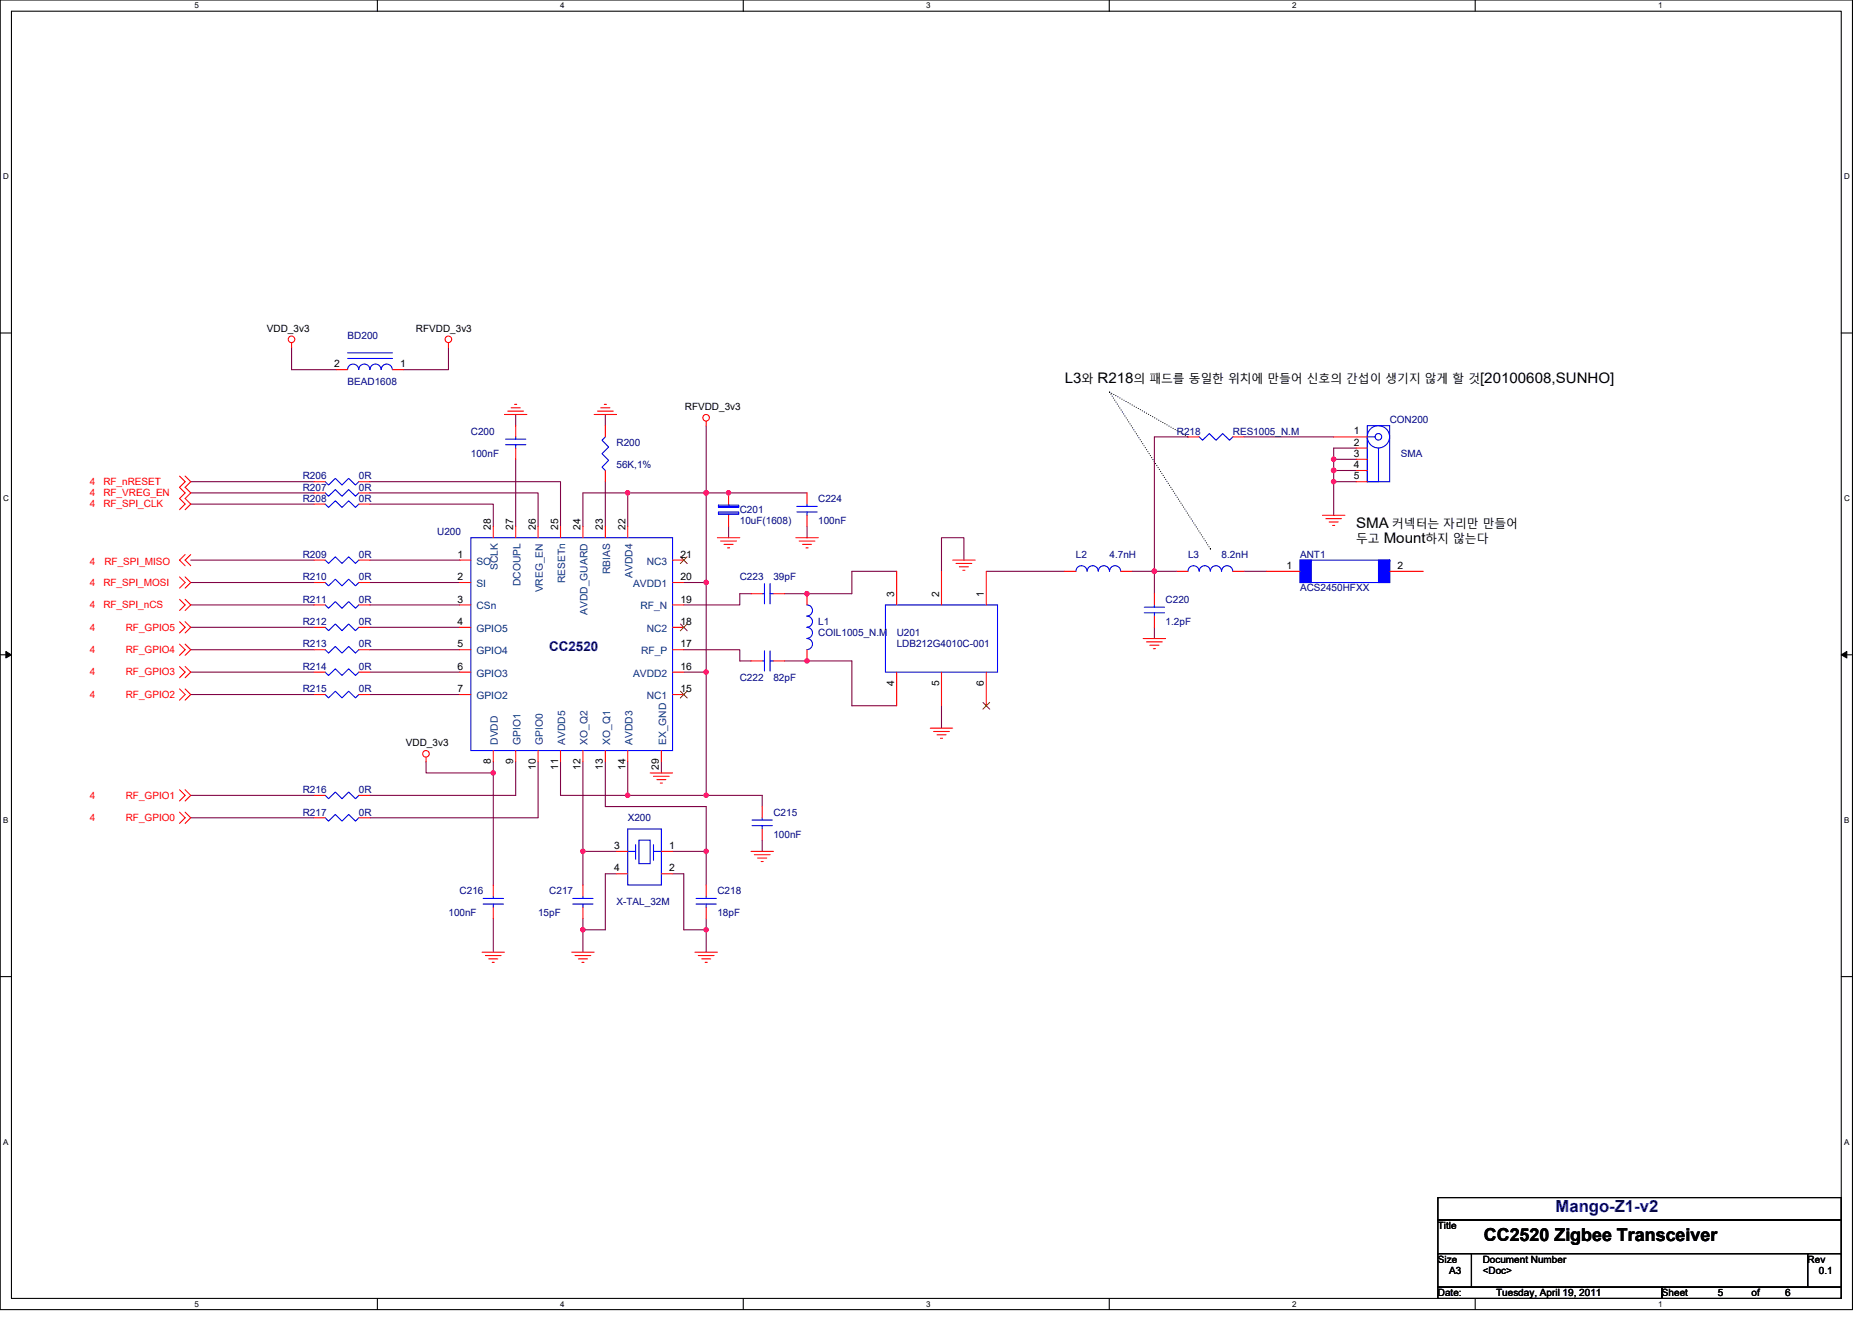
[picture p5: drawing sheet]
<svg xmlns="http://www.w3.org/2000/svg" width="297mm" height="210mm" viewBox="0 0 297 210" stroke-linecap="round" stroke-linejoin="round" font-family="sans-serif">
<path d="M0 0h293.9v207.9h-293.9zM1.8 1.8h290.4v204.3h-290.4z" fill="none" stroke="#000" stroke-width=".17"/>
<g fill="#fff">
<path d="M30.8 .2h.7v1.4h-.7z"/>
<path d="M30.8 206.3h.7v1.4h-.7z"/>
</g>
<path d="M59.9 0v1.8M59.9 206.1v1.8" fill="none" stroke="#000" stroke-width=".17"/>
<g fill="#fff">
<path d="M88.9 .2h.7v1.4h-.7z"/>
<path d="M88.9 206.3h.7v1.4h-.7z"/>
</g>
<path d="M117.9 0v1.8M117.9 206.1v1.8" fill="none" stroke="#000" stroke-width=".17"/>
<g fill="#fff">
<path d="M147 .2h.7v1.4h-.7z"/>
<path d="M147 206.3h.7v1.4h-.7z"/>
</g>
<path d="M176 0v1.8M176 206.1v1.8" fill="none" stroke="#000" stroke-width=".17"/>
<g fill="#fff">
<path d="M205 .2h.7v1.4h-.7z"/>
<path d="M205 206.3h.7v1.4h-.7z"/>
</g>
<path d="M234.1 0v1.8M234.1 206.1v1.8" fill="none" stroke="#000" stroke-width=".17"/>
<g fill="#fff">
<path d="M263.1 .2h.7v1.4h-.7z"/>
<path d="M263.1 206.3h.7v1.4h-.7z"/>
<path d="M.5 27.3h.9v1.4h-.9z"/>
<path d="M292.6 27.3h.9v1.4h-.9z"/>
<path d="M.5 78.4h.9v1.4h-.9z"/>
<path d="M292.6 78.4h.9v1.4h-.9z"/>
</g>
<path d="M0 52.9h1.8M292.2 52.9h1.7" fill="none" stroke="#000" stroke-width=".17"/>
<g fill="#fff">
<path d="M.5 129.5h.8v1.4h-.8z"/>
<path d="M292.6 129.5h.9v1.4h-.9z"/>
</g>
<path d="M0 103.9h1.8M292.2 103.9h1.7" fill="none" stroke="#000" stroke-width=".17"/>
<path d="M.9 103.4l.9 .5-.9 .5zM292.2 103.9l.8-.5v1z" fill="#000" stroke="#000" stroke-width=".16"/>
<g fill="#fff">
<path d="M.5 180.5h.8v1.4h-.8z"/>
<path d="M292.6 180.5h.9v1.4h-.9z"/>
</g>
<path d="M0 155h1.8M292.2 155h1.7M228.2 190.1h64v3.5h-64zM228.2 193.6h64v5.4h-64zM228.2 199h5.3v5.3h-5.3zM233.5 199h53.3v5.3h-53.3zM286.8 199h5.4v5.3h-5.4zM228.2 204.3h35.5v1.8h-35.5zM263.7 204.3h28.5v1.8h-28.5z" fill="none" stroke="#000" stroke-width=".17"/>
<path d="M176.1 62.2l12.4 7.1M176.1 62.2l16 24.9M188.5 69.3h.1M192.1 87.1h.1" fill="none" stroke="#000" stroke-width=".17" stroke-dasharray="0 .3"/>
<g fill="none" stroke="#800040" stroke-width=".17">
<path d="M46.3 55.1v3.6h7.1M71.2 55.1v3.6h-7.2M30.3 76.5h19.5M30.3 78.2h19.5M58.7 76.5h30.2v7.1M58.7 78.2h26.7v5.4M81.8 72.9v10.7M81.8 65.8v1.8M96.1 65.8v1.8M96.1 76.5v7.1M99.6 78.2v5.4M99.6 78.2h12.5"/>
<path d="M99.6 78.2h-7.1v5.4M112.1 78.2v14.3M112.1 67.6v10.6M128.1 78.2h-16M188.5 69.3h-5.3v21.4M197.4 69.3h14.2M211.6 72.9v1.8M211.6 76.5v5.3M211.6 74.7v1.8M211.6 74.7h3.6M211.6 76.5h3.6M211.6 72.9h3.6"/>
<path d="M215.2 71.1h-3.6v1.8M30.3 96h19.5M30.3 99.6h19.5M30.3 80h19.5M30.3 88.9h19.5M30.3 92.5h19.5M58.7 96h14.2M58.7 80h19.6v3.6M58.7 92.5h14.2M58.7 88.9h14.2M58.7 99.6h14.2M108.5 92.5h3.6"/>
<path d="M112.1 92.5v14.2M115.6 83.6v1.7M119.2 94.2h-1.8v1.8h-8.9M128.1 83.6v1.7M142.3 90.7h-7.1v3.5h-10.7M152.9 88.9v-3.6h-3.5v5.4M156.5 90.7h12.4M179.6 90.7h3.6M183.2 90.7h3.5M183.2 90.7v3.5M183.2 99.6v1.7M197.4 90.7h3.6"/>
<path d="M30.3 103.1h19.5M30.3 106.7h19.5M30.3 110.2h19.5M58.7 103.1h14.2M58.7 106.7h14.2M58.7 110.2h14.2M108.5 103.1h8.9v1.8h1.8M108.5 106.7h3.6M112.1 106.7v19.5M124.5 104.9h10.7v7.1h7.1M149.4 112v3.6M30.3 126.2h19.5"/>
<path d="M30.3 129.8h19.5M67.6 120.9v1.8h10.7M78.3 122.7v17.8M78.3 120.9v1.8M81.8 120.9v5.3h-23.1M85.4 120.9v8.9h-26.7M88.9 120.9v5.3h10.7M92.5 120.9v14.2M92.5 135.1h5.3M92.5 135.1v5.4M96.1 120.9v7.1h16v7.1M97.8 138.7h-1.7v8.9h-3.6"/>
<path d="M99.6 120.9v5.3M99.6 126.2h12.5M104.9 120.9v1.8M106.7 135.1h5.4M106.7 138.7h1.8v8.9h3.6M112.1 126.2h8.8v1.8M112.1 135.1v5.4M120.9 133.3v1.8M78.3 145.8v5.3M92.5 145.8v1.8M92.5 147.6v3.5M112.1 147.6v3.5"/>
<path d="M112.1 145.8v1.8"/>
</g>
<g fill="#f0f" stroke="#f0f" stroke-width=".17">
<circle cx="112" cy="92.4" r=".35"/>
<circle cx="112" cy="106.7" r=".35"/>
<circle cx="112" cy="126.2" r=".35"/>
<circle cx="99.6" cy="126.2" r=".35"/>
<circle cx="112" cy="78.2" r=".35"/>
<circle cx="78.3" cy="122.7" r=".35"/>
<circle cx="99.6" cy="78.2" r=".35"/>
<circle cx="211.6" cy="72.9" r=".35"/>
<circle cx="211.6" cy="74.7" r=".35"/>
<circle cx="211.6" cy="76.4" r=".35"/>
<circle cx="115.6" cy="78.2" r=".35"/>
<circle cx="112" cy="135.1" r=".35"/>
<circle cx="112" cy="147.6" r=".35"/>
<circle cx="92.5" cy="147.6" r=".35"/>
<circle cx="92.5" cy="135.1" r=".35"/>
<circle cx="183.2" cy="90.7" r=".35"/>
<circle cx="128" cy="94.2" r=".35"/>
<circle cx="128" cy="104.9" r=".35"/>
</g>
<g fill="none" stroke="#f00" stroke-width=".17">
<path d="M46.3 54.4v.7M53.4 58.7h1.8M62.3 58.7h1.7M71.2 54.4v.7M28.5 75.6l.9 .9-.9 .8 .9 .9-.9 .9 .9 .9-.9 .9M29.4 75.6l.9 .9-.9 .8 .9 .9-.9 .9 .9 .9-.9 .9M49.8 76.5h1.8M49.8 78.2h1.8M56.9 76.5h1.8M56.9 78.2h1.8M80 65.8h3.6M80.6 65.3h2.5"/>
<path d="M81.1 64.7h1.4M81.7 64.2h.3M81.8 67.6v1.7M81.8 71.1v1.8M94.3 65.8h3.5M94.8 65.3h2.5M95.3 64.7h1.5M95.9 64.2h.3M96.1 74.7v1.8M96.1 67.6v1.7M112.1 66.8v.8M115.6 78.2v1.8"/>
<path d="M128.1 78.2v1.8M188.5 69.3h1.8M195.6 69.3h1.8M211.6 69.3h5.4M215.2 71.1h1.8M215.2 72.9h1.8M215.2 74.7h1.8M215.2 76.5h1.8M28.5 98.7l.9 .9-.9 .9M28.5 91.6l.9 .9-.9 .8M28.5 95.1l.9 .9-.9 .9M29.4 88l-.9 .9 .9 .9"/>
<path d="M29.4 98.7l.9 .9-.9 .9M29.4 91.6l.9 .9-.9 .8M29.4 95.1l.9 .9-.9 .9M30.3 88l-.9 .9 .9 .9M49.8 99.6h1.8M49.8 80h1.8M49.8 88.9h1.8M49.8 92.5h1.8M49.8 96h1.8M56.9 99.6h1.8M56.9 80h1.8M56.9 88.9h1.8"/>
<path d="M56.9 92.5h1.8M56.9 96h1.8M72.9 88.9h1.8M72.9 92.5h1.8M72.9 96h1.8M72.9 99.6h1.8M78.3 83.6v1.7M81.8 83.6v1.7M85.4 83.6v1.7M88.9 83.6v1.7M92.5 83.6v1.7M96.1 83.6v1.7"/>
<path d="M99.6 83.6v1.7M106.7 88.9h1.8M106.7 92.5h1.8M106.7 96h1.8M106.7 99.6h1.8M113.8 85.3h3.6M114.4 85.9h2.5M114.9 86.4h1.4M115.4 87h.4M115.6 81.8v1.8M119.2 94.2h1.7M122.7 94.2h1.8"/>
<path d="M126.3 85.3h3.5M126.8 85.9h2.5M127.3 86.4h1.5M127.9 87h.3M128.1 81.8v1.8M128.1 94.2v1.8M142.3 90.7v5.3M149.4 90.7v5.3M151.2 88.9h3.5M151.7 89.4h2.5M152.2 90h1.5M152.8 90.5h.3"/>
<path d="M156.5 90.7v5.3M168.9 90.7h1.8M177.8 90.7h1.8M183.2 94.2v1.8M183.2 97.8v1.8M186.7 90.7h1.8M195.6 90.7h1.8M201 90.7h5.3M209.8 81.8h3.6M210.4 82.3h2.5M210.9 82.8h1.4M211.5 83.4h.3"/>
<path d="M220.5 90.7h5.3M28.5 109.3l.9 .9-.9 .9M28.5 105.8l.9 .9-.9 .9M28.5 102.2l.9 .9-.9 .9M29.4 109.3l.9 .9-.9 .9M29.4 105.8l.9 .9-.9 .9M29.4 102.2l.9 .9-.9 .9M49.8 103.1h1.8M49.8 106.7h1.8M49.8 110.2h1.8M56.9 103.1h1.8M56.9 106.7h1.8"/>
<path d="M56.9 110.2h1.8M72.9 103.1h1.8M72.9 106.7h1.8M72.9 110.2h1.8M78.3 119.1v1.8M81.8 119.1v1.8M85.4 119.1v1.8M88.9 119.1v1.8M92.5 119.1v1.8M96.1 119.1v1.8M99.6 119.1v1.8M104.9 119.1v1.8"/>
<path d="M106.7 103.1h1.8M106.7 106.7h1.8M106.7 110.2h1.8M119.2 104.9h1.7M122.7 104.9h1.8M128.1 103.1v1.8M142.3 106.7v5.3M147.6 115.6h3.6M148.1 116.1h2.5M148.7 116.6h1.4M149.2 117.2h.4M149.4 106.7v5.3"/>
<path d="M156.5 106.7v5.3M181.4 101.3h3.6M181.9 101.9h2.5M182.5 102.4h1.4M183 103h.3M28.5 128.9l.9 .9-.9 .9M28.5 125.3l.9 .9-.9 .9M29.4 128.9l.9 .9-.9 .9M29.4 125.3l.9 .9-.9 .9M49.8 126.2h1.8M49.8 129.8h1.8M56.9 126.2h1.8"/>
<path d="M56.9 129.8h1.8M67.6 120.2v.7M97.8 135.1h1.8M97.8 138.7h1.8M103.2 122.7h3.5M103.7 123.2h2.5M104.2 123.7h1.5M104.8 124.3h.3M104.9 135.1h1.8M104.9 138.7h1.8M119.2 135.1h3.5M119.7 135.7h2.5"/>
<path d="M120.2 136.2h1.5M120.8 136.7h.3M120.9 128v1.8M120.9 131.6v1.8M76.5 151.1h3.5M77 151.7h2.5M77.6 152.2h1.4M78.1 152.7h.3M78.3 140.5v1.7M78.3 144v1.8M90.7 151.1h3.6M91.2 151.7h2.5"/>
<path d="M91.8 152.2h1.4M92.3 152.7h.4M92.5 140.5v1.7M92.5 144v1.8M110.3 151.1h3.5M110.8 151.7h2.5M111.3 152.2h1.5M111.9 152.7h.3M112.1 140.5v1.7M112.1 144v1.8"/>
<circle cx="46.3" cy="53.9" r=".52"/>
<circle cx="71.1" cy="53.9" r=".52"/>
<circle cx="112" cy="66.3" r=".52"/>
<circle cx="67.6" cy="119.6" r=".52"/>
</g>
<g fill="none" stroke="#00f" stroke-width=".17">
<path d="M55.2 58.7a.89 .89 0 0 1 .8-.9 .89 .89 0 0 1 .9 .9 .89 .89 0 0 1 .9-.9 .89 .89 0 0 1 .9 .9 .88 .88 0 0 1 .9-.9 .88 .88 0 0 1 .9 .9M55.2 56h7.1M55.2 56.9h7.1M60.5 58.7a.88 .88 0 0 1 .9-.9 .88 .88 0 0 1 .8 .9M51.6 76.5l.5 .5 1.1-1.1 1.1 1.1 1-1.1 1.1 1.1 .5-.5M51.6 78.2l.5 .6 1.1-1.1 1.1 1.1 1-1.1 1.1 1.1 .5-.6M80.2 70.6h3.2M80.2 69.7h3.2M81.8 69.3v.4M81.8 70.6v.5M96.1 69.3l-.6 .6 1.1 1.1-1.1 1 1.1 1.1-1.1 1 .6 .6M190.3 69.3l.5 .6 1.1-1.1 1.1 1.1 1-1.1 1.1 1.1 .5-.6"/>
<path d="M217 67.6h3.5v8.9h-3.5zM218.2 69.3h-1.2v7.2h1.7v-5.4M51.6 99.6l.5 .5 1.1-1.1 1.1 1.1 1-1.1 1.1 1.1 .5-.5M51.6 80l.5 .5 1.1-1 1.1 1 1-1 1.1 1 .5-.5M51.6 88.9l.5 .5 1.1-1 1.1 1 1-1 1.1 1 .5-.5M51.6 92.5l.5 .5 1.1-1.1 1.1 1.1 1-1.1 1.1 1.1 .5-.5M51.6 96l.5 .5 1.1-1 1.1 1 1-1 1.1 1 .5-.5M74.7 85.3h32v33.8h-32zM114 80.2h3.2v.3h-3.2zM114 81.3h3.2v.3h-3.2zM114 80.4h3.2M114 81.4h3.2"/>
<path d="M115.6 81.6v.2M115.6 80v.2M120.9 94.2h.4M121.3 92.6v3.2M122.2 92.6v3.2M122.2 94.2h.5M126.4 81.3h3.3M126.4 80.4h3.3M128 96a.88 .88 0 0 1 .9 .9 .88 .88 0 0 1-.9 .9 .89 .89 0 0 1 .9 .9 .89 .89 0 0 1-.9 .8M128 99.6a.88 .88 0 0 1 .9 .8 .88 .88 0 0 1-.9 .9M128.1 80v.4M128.1 81.3v.5"/>
<path d="M140.5 96h17.8v10.7h-17.8zM170.7 90.7a.88 .88 0 0 1 .9-.9 .88 .88 0 0 1 .9 .9M172.5 90.7a.88 .88 0 0 1 .9-.9 .88 .88 0 0 1 .9 .9 .89 .89 0 0 1 .9-.9 .89 .89 0 0 1 .8 .9 .89 .89 0 0 1 .9-.9 .89 .89 0 0 1 .9 .9M181.6 97.3h3.2M181.6 96.4h3.2M183.2 96v.4M183.2 97.3v.5M188.5 90.7a.88 .88 0 0 1 .9-.9 .88 .88 0 0 1 .9 .9M190.3 90.7a.88 .88 0 0 1 .9-.9 .88 .88 0 0 1 .8 .9M192.1 90.7a.88 .88 0 0 1 .8-.9 .88 .88 0 0 1 .9 .9 .89 .89 0 0 1 .9-.9 .89 .89 0 0 1 .9 .9M206.3 88.9h14.2v3.6h-14.2zM51.6 103.1l.5 .6 1.1-1.1 1.1 1.1 1-1.1 1.1 1.1 .5-.6"/>
<path d="M51.6 106.7l.5 .5 1.1-1 1.1 1 1-1 1.1 1 .5-.5M51.6 110.2l.5 .6 1.1-1.1 1.1 1.1 1-1.1 1.1 1.1 .5-.6M120.9 104.9h.4M121.3 103.3v3.2M122.2 103.3v3.2M122.2 104.9h.5M128 101.3a.88 .88 0 0 1 .9 .9 .88 .88 0 0 1-.9 .9M51.6 126.2l.5 .6 1.1-1.1 1.1 1.1 1-1.1 1.1 1.1 .5-.6M51.6 129.8l.5 .5 1.1-1 1.1 1 1-1 1.1 1 .5-.5M99.6 135.1h1.3M99.6 131.6h5.3v8.9h-5.3zM100.9 134.1v2.3"/>
<path d="M101.4 133.3h1.8v3.8h-1.8zM103.7 135.1h1.2M103.7 134.1v2.4M119.3 131h3.3M119.3 130.2h3.3M120.9 129.8v.4M120.9 131v.6M76.7 143.5h3.2M76.7 142.6h3.2M78.3 142.2v.4M78.3 143.5v.5M90.9 143.5h3.2"/>
<path d="M90.9 142.6h3.2M92.5 142.2v.4M92.5 143.5v.5M110.4 143.5h3.3M110.4 142.6h3.3M112.1 142.2v.4M112.1 143.5v.5"/>
<circle cx="218.7" cy="69.3" r=".52"/>
<circle cx="218.7" cy="69.3" r="1.77"/>
</g>
<g fill="#00f" stroke="#00f" stroke-width=".17">
<path d="M206.3 88.9v3.6h1.8v-3.6z" fill-rule="evenodd"/>
<path d="M218.7 88.9v3.6h1.8v-3.6z" fill-rule="evenodd"/>
</g>
<path d="M108 88.4l1 1.1M108 99l1 1.1M109 88.4l-1.1 1.1M109 99l-1.1 1.1M108 109.7l1 1.1M109 109.7l-1.1 1.1M156 111.5l1.1 1.1M157 111.5l-1 1.1" fill="none" stroke="#804000" stroke-width=".16"/>
<text font-size="2.8" x="235.5" y="197">CC2520 Zigbee Transceiver</text>
<text font-size="2.6" fill="#000080" x="246.8" y="192.3">Mango-Z1-v2</text>
<g font-size="2.3">
<text x="168.9" y="60.7">L3</text>
<text x="174.1" y="60.7">R218</text>
<text x="234.9" y="60.7">[20100608,SUNHO]</text>
<text x="215.2" y="83.9">SMA</text>
<text x="219.6" y="86.3">Mount</text>
</g>
<text font-size="2.1" fill="#000080" x="87.2" y="103.3">CC2520</text>
<g font-size="1.9">
<text x="171.6" y="60.7">와</text>
<text x="179.9" y="60.7">의 패드를 동일한 위치에 만들어 신호의 간섭이 생기지 않게 할 것</text>
<text x="220.9" y="83.9">커넥터는 자리만 만들어</text>
<text x="215.2" y="86.3">두고</text>
<text x="226.2" y="86.3">하지 않는다</text>
</g>
<g font-size="1.6">
<text x="42.4" y="52.6">VDD_3v3</text>
<text x="66" y="52.6">RFVDD_3v3</text>
<text x="53" y="58.3">2</text>
<text x="63.5" y="58.3">1</text>
<text x="108.7" y="65.1">RFVDD_3v3</text>
<text x="214.8" y="69">1</text>
<text x="214.8" y="70.7">2</text>
<text x="214.8" y="72.5">3</text>
<text x="214.8" y="74.3">4</text>
<text x="214.8" y="76.1">5</text>
<text x="72.6" y="88.5">1</text>
<text x="77.9" y="84.1" transform="rotate(-90 77.9 84.1)">28</text>
<text x="81.4" y="84.1" transform="rotate(-90 81.4 84.1)">27</text>
<text x="85" y="84.1" transform="rotate(-90 85 84.1)">26</text>
<text x="88.6" y="84.1" transform="rotate(-90 88.6 84.1)">25</text>
<text x="92.1" y="84.1" transform="rotate(-90 92.1 84.1)">24</text>
<text x="95.7" y="84.1" transform="rotate(-90 95.7 84.1)">23</text>
<text x="99.2" y="84.1" transform="rotate(-90 99.2 84.1)">22</text>
<text x="108" y="88.5">21</text>
<text x="72.6" y="92.1">2</text>
<text x="72.6" y="95.6">3</text>
<text x="108" y="92.1">20</text>
<text x="108" y="95.6">19</text>
<text x="141.9" y="94.8" transform="rotate(-90 141.9 94.8)">3</text>
<text x="149" y="94.8" transform="rotate(-90 149 94.8)">2</text>
<text x="156.1" y="94.8" transform="rotate(-90 156.1 94.8)">1</text>
<text x="204.1" y="90.3">1</text>
<text x="221.8" y="90.3">2</text>
<text x="72.6" y="99.2">4</text>
<text x="108" y="99.2">18</text>
<text x="72.6" y="102.7">5</text>
<text x="72.6" y="106.3">6</text>
<text x="108" y="102.7">17</text>
<text x="108" y="106.3">16</text>
<text x="72.6" y="109.9">7</text>
<text x="108" y="109.9">15</text>
<text x="141.9" y="108.8" transform="rotate(-90 141.9 108.8)">4</text>
<text x="149" y="108.8" transform="rotate(-90 149 108.8)">5</text>
<text x="156.1" y="108.8" transform="rotate(-90 156.1 108.8)">6</text>
<text x="64.4" y="118.4">VDD_3v3</text>
<text x="77.9" y="121.3" transform="rotate(-90 77.9 121.3)">8</text>
<text x="81.4" y="121.3" transform="rotate(-90 81.4 121.3)">9</text>
<text x="85" y="122.2" transform="rotate(-90 85 122.2)">10</text>
<text x="88.6" y="122.2" transform="rotate(-90 88.6 122.2)">11</text>
<text x="92.1" y="122.2" transform="rotate(-90 92.1 122.2)">12</text>
<text x="95.7" y="122.2" transform="rotate(-90 95.7 122.2)">13</text>
<text x="99.2" y="122.2" transform="rotate(-90 99.2 122.2)">14</text>
<text x="104.6" y="122.2" transform="rotate(-90 104.6 122.2)">29</text>
<text x="97.5" y="134.7">3</text>
<text x="106.2" y="134.7">1</text>
<text x="97.5" y="138.3">4</text>
<text x="106.2" y="138.3">2</text>
<text x="228.2" y="195.1">Title</text>
<text x="228.2" y="200.4">Size</text>
<text x="229.9" y="202.2">A3</text>
<text x="235.3" y="200.4">Document Number</text>
<text x="235.3" y="202.2">&lt;Doc&gt;</text>
<text x="286.8" y="200.4">Rev</text>
<text x="288.6" y="202.2">0.1</text>
<text x="228.2" y="205.7">Date:</text>
<text x="237.4" y="205.7">Tuesday, April 19, 2011</text>
<text x="263.7" y="205.7">Sheet</text>
<text x="272.6" y="205.7">5</text>
<text x="277.9" y="205.7">of</text>
<text x="283.3" y="205.7">6</text>
</g>
<g font-size="1.6" fill="#000080">
<text x="55.2" y="53.9">BD200</text>
<text x="55.2" y="61.2">BEAD1608</text>
<text x="74.7" y="69">C200</text>
<text x="97.8" y="70.8">R200</text>
<text x="186.7" y="69">R218</text>
<text x="195.6" y="69">RES1005_N.M</text>
<text x="220.5" y="67.2">CON200</text>
<text x="48" y="76.1">R206</text>
<text x="48" y="77.9">R207</text>
<text x="56.9" y="76.1">0R</text>
<text x="56.9" y="77.9">0R</text>
<text x="74.7" y="72.5">100nF</text>
<text x="97.8" y="74.3">56K,1%</text>
<text x="222.3" y="72.5">SMA</text>
<text x="48" y="79.7">R208</text>
<text x="56.9" y="79.7">0R</text>
<text x="117.4" y="81.4">C201</text>
<text x="117.4" y="83.2">10uF(1608)</text>
<text x="129.8" y="79.7">C224</text>
<text x="129.8" y="83.2">100nF</text>
<text x="48" y="88.5">R209</text>
<text x="56.9" y="88.5">0R</text>
<text x="69.4" y="85">U200</text>
<text x="170.7" y="88.5">L2</text>
<text x="176.1" y="88.5">4.7nH</text>
<text x="188.5" y="88.5">L3</text>
<text x="193.8" y="88.5">8.2nH</text>
<text x="206.3" y="88.5">ANT1</text>
<text x="48" y="92.1">R210</text>
<text x="48" y="95.7">R211</text>
<text x="56.9" y="92.1">0R</text>
<text x="56.9" y="95.7">0R</text>
<text x="117.4" y="92.1">C223</text>
<text x="122.7" y="92.1">39pF</text>
<text x="185" y="95.7">C220</text>
<text x="206.3" y="93.9">ACS2450HFXX</text>
<text x="48" y="99.2">R212</text>
<text x="56.9" y="99.2">0R</text>
<text x="129.8" y="99.2">L1</text>
<text x="129.8" y="101">COIL1005_N.M</text>
<text x="142.3" y="101">U201</text>
<text x="185" y="99.2">1.2pF</text>
<text x="48" y="102.8">R213</text>
<text x="48" y="106.3">R214</text>
<text x="56.9" y="102.8">0R</text>
<text x="56.9" y="106.3">0R</text>
<text x="142.3" y="102.8">LDB212G4010C-001</text>
<text x="48" y="109.9">R215</text>
<text x="56.9" y="109.9">0R</text>
<text x="117.4" y="108.1">C222</text>
<text x="122.7" y="108.1">82pF</text>
<text x="48" y="125.9">R216</text>
<text x="56.9" y="125.9">0R</text>
<text x="48" y="129.4">R217</text>
<text x="56.9" y="129.4">0R</text>
<text x="99.6" y="130.3">X200</text>
<text x="122.7" y="129.4">C215</text>
<text x="122.7" y="133">100nF</text>
<text x="72.9" y="141.9">C216</text>
<text x="87.2" y="141.9">C217</text>
<text x="97.8" y="143.7">X-TAL_32M</text>
<text x="113.8" y="141.9">C218</text>
<text x="71.2" y="145.4">100nF</text>
<text x="85.4" y="145.4">15pF</text>
<text x="113.8" y="145.4">18pF</text>
</g>
<g font-size="1.6" fill="#f00">
<text x="14.3" y="77">4</text>
<text x="16.4" y="77">RF_nRESET</text>
<text x="14.3" y="80.5">4</text>
<text x="14.3" y="78.8">4</text>
<text x="16.4" y="80.5">RF_SPI_CLK</text>
<text x="16.4" y="78.8">RF_VREG_EN</text>
<text x="14.3" y="89.6">4</text>
<text x="16.6" y="89.6">RF_SPI_MISO</text>
<text x="14.3" y="93">4</text>
<text x="16.4" y="93">RF_SPI_MOSI</text>
<text x="14.3" y="100.1">4</text>
<text x="14.3" y="96.5">4</text>
<text x="16.4" y="96.5">RF_SPI_nCS</text>
<text x="20" y="100.1">RF_GPIO5</text>
<text x="14.3" y="107.2">4</text>
<text x="14.3" y="103.7">4</text>
<text x="20" y="107.2">RF_GPIO3</text>
<text x="20" y="103.7">RF_GPIO4</text>
<text x="14.3" y="110.8">4</text>
<text x="20" y="110.8">RF_GPIO2</text>
<text x="14.3" y="130.3">4</text>
<text x="14.3" y="126.8">4</text>
<text x="20" y="130.3">RF_GPIO0</text>
<text x="20" y="126.8">RF_GPIO1</text>
</g>
<g font-size="1.6" fill="#004080">
<text x="75.6" y="89.6">SO</text>
<text x="102.6" y="89.6">NC3</text>
<text x="75.6" y="93.2">SI</text>
<text x="79" y="90.5" transform="rotate(-90 79 90.5)">SCLK</text>
<text x="82.6" y="93" transform="rotate(-90 82.6 93)">DCOUPL</text>
<text x="86.1" y="94" transform="rotate(-90 86.1 94)">VREG_EN</text>
<text x="89.7" y="92.6" transform="rotate(-90 89.7 92.6)">RESETn</text>
<text x="96.8" y="91.1" transform="rotate(-90 96.8 91.1)">RBIAS</text>
<text x="100.3" y="91.7" transform="rotate(-90 100.3 91.7)">AVDD4</text>
<text x="100.5" y="93.2">AVDD1</text>
<text x="75.6" y="96.7">CSn</text>
<text x="75.6" y="100.3">GPIO5</text>
<text x="93.2" y="97.6" transform="rotate(-90 93.2 97.6)">AVDD_GUARD</text>
<text x="101.6" y="96.7">RF_N</text>
<text x="102.6" y="100.3">NC2</text>
<text x="75.6" y="103.8">GPIO4</text>
<text x="75.6" y="107.4">GPIO3</text>
<text x="100.5" y="107.4">AVDD2</text>
<text x="101.7" y="103.8">RF_P</text>
<text x="75.6" y="111">GPIO2</text>
<text x="102.6" y="111">NC1</text>
<text x="79" y="118.2" transform="rotate(-90 79 118.2)">DVDD</text>
<text x="82.6" y="118.2" transform="rotate(-90 82.6 118.2)">GPIO1</text>
<text x="86.1" y="118.2" transform="rotate(-90 86.1 118.2)">GPIO0</text>
<text x="89.7" y="118.2" transform="rotate(-90 89.7 118.2)">AVDD5</text>
<text x="93.2" y="118.2" transform="rotate(-90 93.2 118.2)">XO_Q2</text>
<text x="96.8" y="118.2" transform="rotate(-90 96.8 118.2)">XO_Q1</text>
<text x="100.3" y="118.2" transform="rotate(-90 100.3 118.2)">AVDD3</text>
<text x="105.7" y="118.2" transform="rotate(-90 105.7 118.2)">EX_GND</text>
</g>
<g font-size="1.3">
<text x="30.8" y="1.3">5</text>
<text x="88.9" y="1.3">4</text>
<text x="147" y="1.3">3</text>
<text x="205" y="1.3">2</text>
<text x="263.1" y="1.3">1</text>
<text x=".5" y="28.4">D</text>
<text x="292.6" y="28.4">D</text>
<text x=".5" y="79.5">C</text>
<text x="292.6" y="79.5">C</text>
<text x=".5" y="130.6">B</text>
<text x="292.6" y="130.6">B</text>
<text x=".5" y="181.7">A</text>
<text x="292.6" y="181.7">A</text>
<text x="30.8" y="207.4">5</text>
<text x="88.9" y="207.4">4</text>
<text x="147" y="207.4">3</text>
<text x="205" y="207.4">2</text>
<text x="263.1" y="207.4">1</text>
</g>
</svg>
